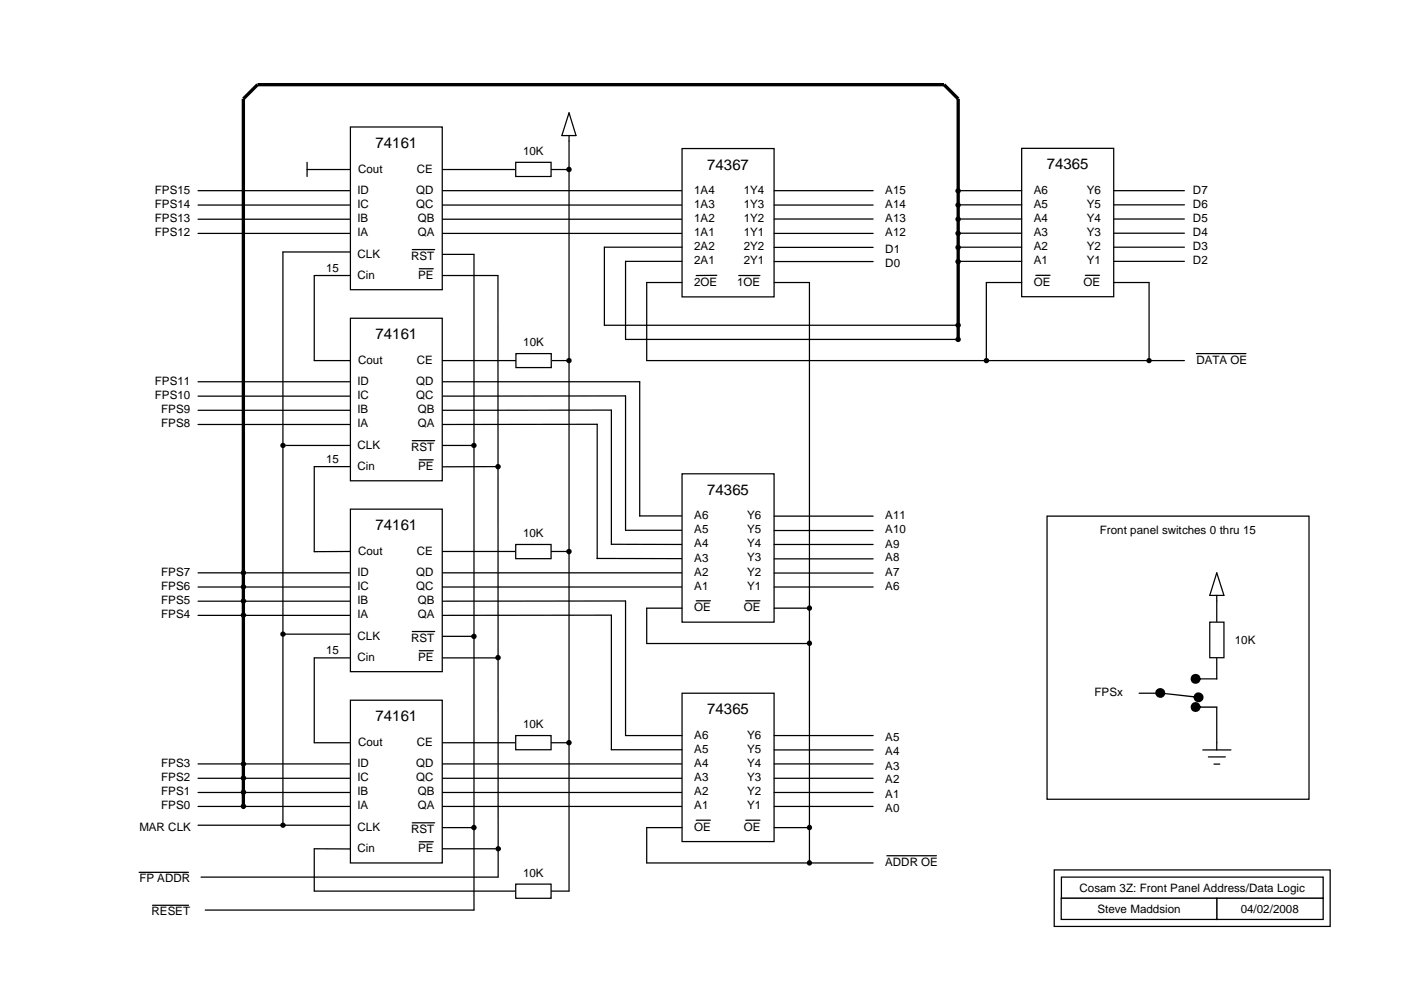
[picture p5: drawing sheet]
<svg xmlns="http://www.w3.org/2000/svg" width="297mm" height="210mm" viewBox="0 0 297 210" stroke-linecap="round" stroke-linejoin="round" font-family="sans-serif">
<path d="M223.5 184.4h58.5v12h-58.5z" fill="none" stroke="#000" stroke-width=".26"/>
<path d="M225 186h55.5v4.5h-55.5z" fill-rule="evenodd" fill="#fff"/>
<path d="M225 186h55.5v4.5h-55.5z" fill="none" stroke="#000" stroke-width=".26"/>
<path d="M258 190.5h22.5v4.4h-22.5z" fill-rule="evenodd" fill="#fff"/>
<path d="M258 190.5h22.5v4.4h-22.5z" fill="none" stroke="#000" stroke-width=".26"/>
<path d="M225 190.5h33v4.4h-33z" fill-rule="evenodd" fill="#fff"/>
<g fill="none" stroke="#000" stroke-width=".26">
<path d="M65.1 35.9h9M93.6 35.9h27M42 49.5h32.1M42 46.5h32.1M42 43.5h32.1M42 40.4h32.1M66.6 58.4h7.5M93.6 49.5h51M93.6 46.5h51M93.6 43.5h51M93.6 40.4h51M66.6 76.5h8.5"/>
<path d="M93.6 76.5h27M253.7 75h10.5M42 90h32.1M42 87h32.1M42 80.9h32.1M42 84h32.1M93.6 80.9h42M105.6 98.9l-12 .1M126.6 90h-33M129.6 87h-36M132.6 83.9l-39 .1M93.6 116.9h27"/>
<path d="M42 124.5h32.1M42 121.5h32.1M42 130.5h32.1M42 127.5h32.1M93.6 124.5h52.5M93.6 121.5h52.5M93.6 139.5h12M129.6 130.4l-36 .1M132.6 127.4l-39 .1M93.6 157.5h27M42 175h33M42 171h32.1"/>
<path d="M42 168h32.1M42 165h32.1M42 162h32.1M66.6 180h8.5M93.6 171h51M93.6 168h51M93.6 165h51M93.6 162h51M93.6 180h12M29.5 185h10.5M188 181.4h10.5M225 190.5h33v4.4h-33z"/>
</g>
<path d="M51.6 21v149.9" fill="none" stroke="#000" stroke-width=".71" stroke-linecap="butt"/>
<g fill="#000">
<circle cx="51.6" cy="124.4" r=".31"/>
<circle cx="51.6" cy="127.4" r=".31"/>
<circle cx="51.6" cy="121.4" r=".32"/>
<circle cx="51.6" cy="130.4" r=".31"/>
<circle cx="51.6" cy="165" r=".32"/>
<circle cx="51.6" cy="162" r=".31"/>
<circle cx="51.6" cy="168" r=".32"/>
<circle cx="51.6" cy="171" r=".31"/>
</g>
<g fill="none" stroke="#000" stroke-width=".53">
<circle cx="51.6" cy="124.4" r=".31"/>
<circle cx="51.6" cy="127.4" r=".31"/>
<circle cx="51.6" cy="121.4" r=".32"/>
<circle cx="51.6" cy="130.4" r=".31"/>
<circle cx="51.6" cy="165" r=".32"/>
<circle cx="51.6" cy="162" r=".31"/>
<circle cx="51.6" cy="168" r=".32"/>
<circle cx="51.6" cy="171" r=".31"/>
</g>
<path d="M144.6 147h19.5v31.4h-19.5z" fill-rule="evenodd" fill="#fff"/>
<path d="M126.6 90v28.4M129.6 87v28.4M132.6 83.9v28.5h13.5M135.6 80.9v28.5M126.6 118.4h19.5M129.6 115.4h16.5M135.6 109.4h10.5M129.6 130.4v28.6h15M132.6 127.4v28.6h12M144.6 147h19.5v31.4h-19.5zM147.6 173.9h3M158.1 173.9h3" fill="none" stroke="#000" stroke-width=".26"/>
<path d="M144.6 31.5h19.5v31.4h-19.5z" fill-rule="evenodd" fill="#fff"/>
<path d="M120.6 23.9l1.5 4.8h-3zM120.6 28.7v1.2M144.6 31.5h19.5v31.4h-19.5zM60 53.4h15M93.6 58.4h12v127.6M152 58.4h-4.4M156.6 58.4h4.5" fill="none" stroke="#000" stroke-width=".26"/>
<g fill="#000">
<circle cx="105.6" cy="98.9" r=".31"/>
<circle cx="105.6" cy="139.4" r=".32"/>
</g>
<g fill="none" stroke="#000" stroke-width=".53">
<circle cx="105.6" cy="98.9" r=".31"/>
<circle cx="105.6" cy="139.4" r=".32"/>
</g>
<path d="M109.3 156h7.5v3h-7.5z" fill-rule="evenodd" fill="#fff"/>
<path d="M109.3 156h7.5v3h-7.5z" fill="none" stroke="#000" stroke-width=".26"/>
<path d="M109.3 115.4h7.5v3h-7.5z" fill-rule="evenodd" fill="#fff"/>
<path d="M109.3 115.4h7.5v3h-7.5z" fill="none" stroke="#000" stroke-width=".26"/>
<path d="M109.4 75h7.5v3h-7.5z" fill-rule="evenodd" fill="#fff"/>
<path d="M109.4 75h7.5v2.9h-7.5z" fill="none" stroke="#000" stroke-width=".26"/>
<path d="M109.3 34.4h7.5v3h-7.5z" fill-rule="evenodd" fill="#fff"/>
<path d="M109.3 34.4h7.5v3h-7.5zM120.6 29.9v159M66.6 58.4v18.1M93.6 53.9h6.9v139.1M60.6 94.4h13.5M74.1 98.9h-7.5v18.1l7.5-.1M93.6 94.4h6.9M60 134.5h15M74.1 139.5h-7.5v18h7.5M93.6 134.9h6.9M93.6 175.5h6.9" fill="none" stroke="#000" stroke-width=".26"/>
<g fill="#000">
<circle cx="120.6" cy="35.9" r=".32"/>
<circle cx="120.6" cy="76.5" r=".31"/>
<circle cx="100.5" cy="94.5" r=".31"/>
<circle cx="120.6" cy="116.9" r=".31"/>
<circle cx="100.5" cy="134.9" r=".31"/>
</g>
<g fill="none" stroke="#000" stroke-width=".53">
<circle cx="120.6" cy="35.9" r=".32"/>
<circle cx="120.6" cy="76.5" r=".31"/>
<circle cx="100.5" cy="94.5" r=".31"/>
<circle cx="120.6" cy="116.9" r=".31"/>
<circle cx="100.5" cy="134.9" r=".31"/>
</g>
<path d="M74.3 148.5h19.5v34.5h-19.5z" fill-rule="evenodd" fill="#fff"/>
<path d="M74.3 148.5h19.5v34.5h-19.5zM87.4 174.5h4.8M88.9 178.5h3" fill="none" stroke="#000" stroke-width=".26"/>
<path d="M74.3 107.9h19.5v34.5h-19.5z" fill-rule="evenodd" fill="#fff"/>
<path d="M74.3 107.9h19.5v34.5h-19.5zM87.4 133.9h4.8M88.9 138h3" fill="none" stroke="#000" stroke-width=".26"/>
<path d="M74.3 26.9h19.5v34.5h-19.5z" fill-rule="evenodd" fill="#fff"/>
<path d="M74.3 26.9h19.5v34.5h-19.5zM87.4 52.9h4.8M88.9 57h3" fill="none" stroke="#000" stroke-width=".26"/>
<path d="M74.3 67.5h19.5v34.4h-19.5z" fill-rule="evenodd" fill="#fff"/>
<path d="M74.3 67.5h19.5v34.4h-19.5zM87.4 93.4h4.8M88.9 97.5h3" fill="none" stroke="#000" stroke-width=".26"/>
<path d="M144.6 100.5h19.5v31.5h-19.5z" fill-rule="evenodd" fill="#fff"/>
<path d="M144.6 100.5h19.5v31.4h-19.5zM147.6 127.4h3M158.1 127.4h3" fill="none" stroke="#000" stroke-width=".26"/>
<path d="M216.6 31.5h19.5v31.4h-19.5z" fill-rule="evenodd" fill="#fff"/>
<path d="M65.1 34.4v3M216.6 31.5h19.5v31.4h-19.5zM219.6 58.4h3M230.1 58.4h3M66.6 180v8.9h54" fill="none" stroke="#000" stroke-width=".26"/>
<path d="M109.3 187.5h7.5v3h-7.5z" fill-rule="evenodd" fill="#fff"/>
<g fill="none" stroke="#000" stroke-width=".26">
<path d="M60 53.4v121.1M144.6 55.4h-12v16.6h70.6M144.6 52.4h-16.5v16.6h75.1M144.6 59.9h-7.5v16.6h114M164.1 46.4h21M164.1 40.4h21M164.1 59.9h7.5v123.1M164.1 55.5h21M164.1 52.5h21M164.1 49.5h21M164.1 43.5h21M203.2 55.4h13.4"/>
<path d="M203.2 52.4h13.4M203.2 49.4h13.4M203.2 46.4h13.4M203.2 43.4h13.4M203.2 40.4h13.4M216.6 59.9h-7.5v16.6M236.1 55.4h15M236.1 52.4h15M236.1 49.4h15M236.1 46.4h15M236.1 43.4h15M236.1 40.4h15"/>
<path d="M236.1 59.9h7.5v16.6M164.1 118.5h21M164.1 115.4h21M164.1 112.5h21M164.1 109.4h21M144.6 128.9h-7.5v7.5h34.5M164.1 128.9h7.5M164.1 124.5h21M164.1 121.5h21M164.1 159h21M164.1 156h21M144.6 175.5h-7.5v7.5h48"/>
<path d="M164.1 175.5h7.5M164.1 171h21M164.1 168h21M164.1 165h21M164.1 162h21M32.3 191.9h7.7M42.6 186h63M43.5 193h57M109.3 187.5h7.5v3h-7.5z"/>
</g>
<g fill="#000">
<circle cx="203.1" cy="43.5" r=".31"/>
<circle cx="203.1" cy="46.5" r=".32"/>
<circle cx="203.1" cy="55.5" r=".31"/>
<circle cx="203.1" cy="52.5" r=".31"/>
<circle cx="203.1" cy="40.5" r=".31"/>
<circle cx="203.1" cy="49.5" r=".32"/>
<circle cx="203.1" cy="69" r=".31"/>
<circle cx="203.1" cy="72" r=".31"/>
<circle cx="209.1" cy="76.5" r=".31"/>
<circle cx="243.6" cy="76.5" r=".3"/>
<circle cx="60" cy="94.5" r=".31"/>
<circle cx="60" cy="134.5" r=".31"/>
<circle cx="171.6" cy="128.9" r=".31"/>
<circle cx="120.6" cy="157.5" r=".32"/>
<circle cx="60" cy="175" r=".31"/>
<circle cx="100.5" cy="175.5" r=".32"/>
<circle cx="105.6" cy="180" r=".31"/>
<circle cx="171.6" cy="175.4" r=".31"/>
<circle cx="171.6" cy="182.9" r=".31"/>
</g>
<g fill="none" stroke="#000" stroke-width=".53">
<circle cx="203.1" cy="43.5" r=".31"/>
<circle cx="203.1" cy="46.5" r=".32"/>
<circle cx="203.1" cy="55.5" r=".31"/>
<circle cx="203.1" cy="52.5" r=".31"/>
<circle cx="203.1" cy="40.5" r=".31"/>
<circle cx="203.1" cy="49.5" r=".32"/>
<circle cx="203.1" cy="69" r=".31"/>
<circle cx="203.1" cy="72" r=".31"/>
<circle cx="209.1" cy="76.5" r=".31"/>
<circle cx="243.6" cy="76.5" r=".3"/>
<circle cx="60" cy="94.5" r=".31"/>
<circle cx="60" cy="134.5" r=".31"/>
<circle cx="171.6" cy="128.9" r=".31"/>
<circle cx="120.6" cy="157.5" r=".32"/>
<circle cx="60" cy="175" r=".31"/>
<circle cx="100.5" cy="175.5" r=".32"/>
<circle cx="105.6" cy="180" r=".31"/>
<circle cx="171.6" cy="175.4" r=".31"/>
<circle cx="171.6" cy="182.9" r=".31"/>
</g>
<path d="M51.6 21l3-3.1h145.5l3.1 3.1v51" fill="none" stroke="#000" stroke-width=".71" stroke-linecap="butt"/>
<path d="M222 109.4h55.5v60.1h-55.5z" fill-rule="evenodd" fill="#fff"/>
<path d="M222 109.4h55.5v60.1h-55.5zM258 126.2v17.8M258 121.5l1.5 4.7h-3zM241.5 147h4.5" fill="none" stroke="#000" stroke-width=".26"/>
<g fill="#000">
<path d="M245.9 146.8l8.2 .9 .2 .2-.2 .1-8.1-.9zM244.9 146.9a1.1 1.1 0 0 1 2.2 0 1.1 1.1 0 0 1-2.2 0zM253.1 147.9a1.06 1.06 0 0 1 2.1 0 1.06 1.06 0 0 1-2.1 0z"/>
<path d="M253.4 149.8h4.6l.1 .1-.1 .2h-4.5zM252.4 149.9a1.05 1.05 0 0 1 2.1 0 1.05 1.05 0 0 1-2.1 0z"/>
<path d="M253.4 143.8h4.6l.1 .1-.1 .2h-4.5zM252.4 143.9a1.1 1.1 0 0 1 2.2 0 1.1 1.1 0 0 1-2.2 0z"/>
</g>
<path d="M256.5 132h3v7.4h-3z" fill-rule="evenodd" fill="#fff"/>
<path d="M256.5 131.9h3v7.5h-3zM255 159h6M258 150v9M256.2 160.5h3.6M257.4 162h1.2" fill="none" stroke="#000" stroke-width=".26"/>
<circle cx="171.6" cy="136.4" r=".31" fill="#000"/>
<circle cx="171.6" cy="136.4" r=".31" fill="none" stroke="#000" stroke-width=".53"/>
<g font-size="3.2">
<text x="79.6" y="31.4">74161</text>
<text x="149.9" y="36">74367</text>
<text x="222" y="35.9">74365</text>
<text x="79.6" y="72">74161</text>
<text x="149.9" y="104.9">74365</text>
<text x="79.6" y="112.4">74161</text>
<text x="79.6" y="153">74161</text>
<text x="149.9" y="151.5">74365</text>
</g>
<g font-size="2.5">
<text x="110.9" y="32.8">10K</text>
<text x="32.8" y="41.1">FPS15</text>
<text x="75.8" y="41.1">ID</text>
<text x="75.9" y="36.6">Cout</text>
<text x="88.3" y="41.1">QD</text>
<text x="88.4" y="36.6">CE</text>
<text x="147.2" y="41.1">1A4</text>
<text x="157.7" y="41.1">1Y4</text>
<text x="187.7" y="41.1">A15</text>
<text x="219.2" y="41.1">A6</text>
<text x="230.4" y="41.1">Y6</text>
<text x="252.9" y="41.1">D7</text>
<text x="32.8" y="47.1">FPS13</text>
<text x="32.8" y="44.1">FPS14</text>
<text x="75.8" y="47.1">IB</text>
<text x="75.8" y="44.1">IC</text>
<text x="88.3" y="44.1">QC</text>
<text x="88.6" y="47.1">QB</text>
<text x="147.2" y="47.1">1A2</text>
<text x="147.2" y="44.1">1A3</text>
<text x="157.7" y="47.1">1Y2</text>
<text x="157.7" y="44.1">1Y3</text>
<text x="187.7" y="47.1">A13</text>
<text x="187.7" y="44.1">A14</text>
<text x="219.2" y="47.1">A4</text>
<text x="219.2" y="44.1">A5</text>
<text x="230.4" y="47">Y4</text>
<text x="230.4" y="44.1">Y5</text>
<text x="252.9" y="47.1">D5</text>
<text x="252.9" y="44.1">D6</text>
<text x="32.8" y="50.1">FPS12</text>
<text x="75.8" y="50">IA</text>
<text x="88.6" y="50">QA</text>
<text x="147.2" y="50">1A1</text>
<text x="147.2" y="53.1">2A2</text>
<text x="157.7" y="50.1">1Y1</text>
<text x="157.7" y="53.1">2Y2</text>
<text x="187.7" y="53.6">D1</text>
<text x="187.7" y="50.1">A12</text>
<text x="219.2" y="53.1">A2</text>
<text x="219.2" y="50.1">A3</text>
<text x="230.4" y="53">Y2</text>
<text x="230.4" y="50">Y3</text>
<text x="252.9" y="53.1">D3</text>
<text x="252.9" y="50.1">D4</text>
<text x="69.2" y="57.6">15</text>
<text x="75.8" y="59.1">Cin</text>
<text x="75.8" y="54.6">CLK</text>
<text x="87.2" y="55">RST</text>
<text x="88.6" y="59.1">PE</text>
<text x="147.2" y="56">2A1</text>
<text x="157.7" y="56">2Y1</text>
<text x="187.7" y="56.6">D0</text>
<text x="219.2" y="56">A1</text>
<text x="230.4" y="56">Y1</text>
<text x="252.9" y="56">D2</text>
<text x="147.2" y="60.6">2OE</text>
<text x="156.3" y="60.6">1OE</text>
<text x="219.2" y="60.6">OE</text>
<text x="229.7" y="60.6">OE</text>
<text x="75.9" y="77.1">Cout</text>
<text x="88.4" y="77.1">CE</text>
<text x="111" y="73.4">10K</text>
<text x="253.7" y="77.1">DATA OE</text>
<text x="32.8" y="81.6">FPS11</text>
<text x="75.8" y="81.6">ID</text>
<text x="88.3" y="81.6">QD</text>
<text x="32.8" y="84.6">FPS10</text>
<text x="34.2" y="87.6">FPS9</text>
<text x="75.8" y="87.6">IB</text>
<text x="75.8" y="84.6">IC</text>
<text x="88.3" y="84.6">QC</text>
<text x="88.6" y="87.6">QB</text>
<text x="34.2" y="90.6">FPS8</text>
<text x="75.8" y="90.6">IA</text>
<text x="75.8" y="95.1">CLK</text>
<text x="87.2" y="95.6">RST</text>
<text x="88.6" y="90.6">QA</text>
<text x="69.2" y="98.1">15</text>
<text x="75.8" y="99.7">Cin</text>
<text x="88.6" y="99.6">PE</text>
<text x="110.9" y="113.8">10K</text>
<text x="147.2" y="113.1">A5</text>
<text x="147.2" y="110.1">A6</text>
<text x="158.4" y="113.1">Y5</text>
<text x="158.4" y="110.1">Y6</text>
<text x="187.7" y="113.1">A10</text>
<text x="187.7" y="110.1">A11</text>
<text x="233.2" y="113.2">Front panel switches 0 thru 15</text>
<text x="75.9" y="117.6">Cout</text>
<text x="88.4" y="117.6">CE</text>
<text x="147.2" y="119.1">A3</text>
<text x="147.2" y="116.1">A4</text>
<text x="158.4" y="119">Y3</text>
<text x="158.4" y="116">Y4</text>
<text x="187.7" y="119">A8</text>
<text x="187.7" y="116.1">A9</text>
<text x="34.2" y="125.1">FPS6</text>
<text x="34.2" y="122.1">FPS7</text>
<text x="75.8" y="125.1">IC</text>
<text x="75.8" y="122.1">ID</text>
<text x="88.3" y="125.1">QC</text>
<text x="88.3" y="122.1">QD</text>
<text x="147.2" y="125.1">A1</text>
<text x="147.2" y="122.1">A2</text>
<text x="158.4" y="125.1">Y1</text>
<text x="158.4" y="122">Y2</text>
<text x="187.7" y="125.1">A6</text>
<text x="187.7" y="122.1">A7</text>
<text x="34.2" y="131.1">FPS4</text>
<text x="34.2" y="128.1">FPS5</text>
<text x="75.8" y="131">IA</text>
<text x="75.8" y="128.1">IB</text>
<text x="88.6" y="131">QA</text>
<text x="88.6" y="128.1">QB</text>
<text x="147.2" y="129.6">OE</text>
<text x="157.7" y="129.6">OE</text>
<text x="75.8" y="135.6">CLK</text>
<text x="87.2" y="136.1">RST</text>
<text x="261.8" y="136.5">10K</text>
<text x="69.2" y="138.6">15</text>
<text x="75.8" y="140.1">Cin</text>
<text x="88.6" y="140.1">PE</text>
<text x="232.1" y="147.6">FPSx</text>
<text x="110.9" y="154.3">10K</text>
<text x="75.9" y="158.1">Cout</text>
<text x="88.4" y="158.1">CE</text>
<text x="147.2" y="159.6">A5</text>
<text x="147.2" y="156.6">A6</text>
<text x="158.4" y="159.6">Y5</text>
<text x="158.4" y="156.6">Y6</text>
<text x="187.7" y="160.1">A4</text>
<text x="187.7" y="157.1">A5</text>
<text x="34.2" y="165.6">FPS2</text>
<text x="34.2" y="162.6">FPS3</text>
<text x="75.8" y="165.6">IC</text>
<text x="75.8" y="162.6">ID</text>
<text x="88.3" y="165.6">QC</text>
<text x="88.3" y="162.6">QD</text>
<text x="147.2" y="165.6">A3</text>
<text x="147.2" y="162.6">A4</text>
<text x="158.4" y="165.6">Y3</text>
<text x="158.4" y="162.6">Y4</text>
<text x="187.7" y="166.1">A2</text>
<text x="187.7" y="163.2">A3</text>
<text x="34.2" y="171.6">FPS0</text>
<text x="34.2" y="168.6">FPS1</text>
<text x="75.8" y="171.6">IA</text>
<text x="75.8" y="168.6">IB</text>
<text x="88.6" y="171.6">QA</text>
<text x="88.6" y="168.6">QB</text>
<text x="147.2" y="171.6">A1</text>
<text x="147.2" y="168.6">A2</text>
<text x="158.4" y="171.6">Y1</text>
<text x="158.4" y="168.6">Y2</text>
<text x="187.7" y="172.1">A0</text>
<text x="187.7" y="169.2">A1</text>
<text x="29.5" y="176.1">MAR CLK</text>
<text x="75.8" y="176.1">CLK</text>
<text x="87.2" y="176.6">RST</text>
<text x="147.2" y="176.1">OE</text>
<text x="157.7" y="176.1">OE</text>
<text x="75.8" y="180.6">Cin</text>
<text x="88.6" y="180.6">PE</text>
<text x="110.9" y="185.8">10K</text>
<text x="187.7" y="183.6">ADDR OE</text>
<text x="29.5" y="187.1">FP ADDR</text>
<text x="228.9" y="189.1">Cosam 3Z: Front Panel Address/Data Logic</text>
<text x="32.1" y="194.1">RESET</text>
<text x="232.7" y="193.6">Steve Maddsion</text>
<text x="263.1" y="193.6">04/02/2008</text>
</g>
</svg>
